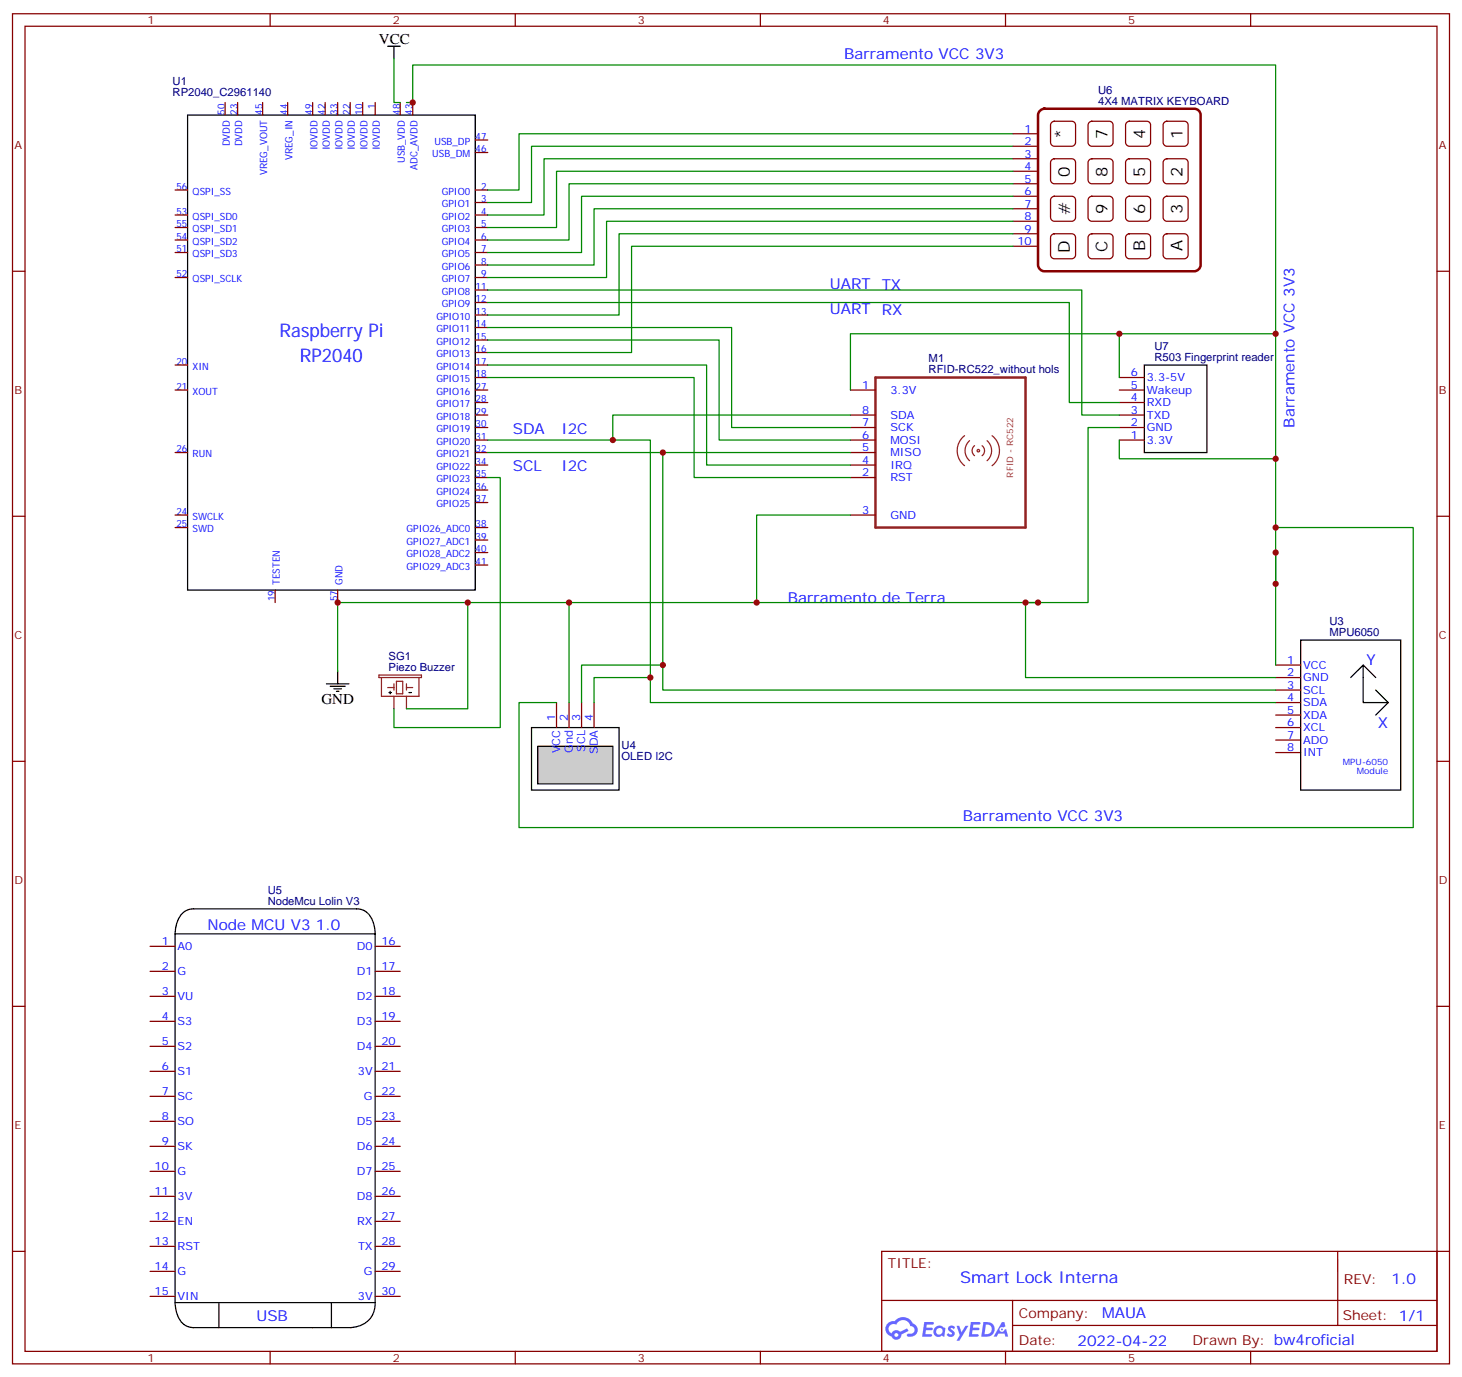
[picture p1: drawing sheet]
<svg xmlns="http://www.w3.org/2000/svg" width="412mm" height="389mm" viewBox="0 0 412 389" stroke-linecap="round" stroke-linejoin="round" font-family="sans-serif">
<g fill="none" stroke="#870000" stroke-width=".35">
<path d="M3.5 3.9h405.4v381h-405.4zM7.1 7.4h398.2v374h-398.2zM76.2 3.9v3.5M145.3 3.9v3.5M214.5 3.9v3.5M283.6 3.9v3.5M352.8 3.9v3.5M3.5 76.6h3.6M405.3 76.6h3.6M3.5 145.7h3.6M405.3 145.7h3.6M3.5 214.8h3.6"/>
<path d="M405.3 214.8h3.6M3.5 284h3.6M405.3 284h3.6M3.5 353.1h3.6M248.7 353.1h156.6v28.3h-156.6zM377.3 353.2v20.8M405.3 353.1h3.6M248.7 367h156.5M285.6 374h119.6M285.6 367v14.1M76.2 381.4v3.5M145.3 381.4v3.5"/>
<path d="M214.5 381.4v3.5M283.6 381.4v3.5M352.8 381.4v3.5"/>
</g>
<g fill="#5487ff">
<path d="M267.7 374.3a1.22 1.22 0 0 1 1.7 .3l-.4 .5a.47 .47 0 0 0-.3-.4 .47 .47 0 0 0-.5 .2v.2a1.23 1.23 0 0 1 .8 1.9 1.44 1.44 0 0 1-2-.3l.5-.5 .7 .4a.29 .29 0 0 0 .3-.3 .29 .29 0 0 0-.2-.3 1.04 1.04 0 0 1-.6-1.7z"/>
<path d="M260.7 373.1h2.4l.3 .1-.2 .5-1.8 .1-.1 .9h1.5l.3 .3-.3 .4h-1.6l-.2 1.1h1.7l.2 .4-.2 .3h-2.6z"/>
<path d="M273.8 373.1h2.4l.3 .1-.1 .5-1.8 .1-.2 .9h1.6l.3 .3-.4 .4h-1.6l-.1 1.1h1.7l.2 .3-.2 .4h-2.6z"/>
<path d="M282.6 373.1h.7l.3 1.2-.6 .3a.69 .69 0 0 0-1 .3 .69 .69 0 0 0 .4 1 .69 .69 0 0 0 .9-.6l.5-.3 .6 2.2h-.8l-.2-.9h-1.8l-.5 .9h-.8z"/>
<path d="M269.8 374.1h.8l.6 1.9 1.1-1.9h.9l-2.6 4.2h-.8l.9-1.5z"/>
<path d="M277.4 373.1l-.6 4.1h1.3a2.11 2.11 0 0 0 2.5-2.1 2.11 2.11 0 0 0-2.5-2zM278.1 373.8a1.39 1.39 0 0 1 1.7 1.4 1.39 1.39 0 0 1-1.8 1.3h-.3z"/>
<path d="M263.7 374.7a1.54 1.54 0 0 0-.1 2.1 1.54 1.54 0 0 0 2.2 .2l.6 .2 .3-2.3-.2-.2-.4-.1a1.49 1.49 0 0 0-2.4 .1zM264 375.7a.94 .94 0 0 1 1.8 0 .94 .94 0 0 1-1.8 0z"/>
<path d="M250.4 373.4a2.18 2.18 0 0 0 1.1 3.8 1.44 1.44 0 0 0 1.6 .9 1.44 1.44 0 0 0 1.2-1.5l2-1-.5-.7-1.9 .9a1.47 1.47 0 0 0-2.4 .5 1.39 1.39 0 0 1-.7-2 1.39 1.39 0 0 1 2-.5 2.12 2.12 0 0 1 2.2-1.3 2.12 2.12 0 0 1 1.9 1.7 1.14 1.14 0 0 1 1.1 1.4 1.14 1.14 0 0 1-1.7 .8 .43 .43 0 0 0-.5 .3 .43 .43 0 0 0 .4 .5 1.98 1.98 0 0 0 2.5-1.2 1.98 1.98 0 0 0-1.2-2.5 3.1 3.1 0 0 0-5.3-.7l-.9 .1zM252.3 376.7a.55 .55 0 0 1 1.1 0 .55 .55 0 0 1-1.1 0z"/>
<circle cx="282.6" cy="375.2" r=".26"/>
</g>
<path d="M52.9 32.5h81.2v134h-81.2zM366.9 180.6h28.2v42.4h-28.2zM381 191.2l3.5-3.5v10.6h7.1M384.5 187.7l3.6 3.5M388.1 194.7l3.5 3.6M391.6 198.3l-3.5 3.5" fill="none" stroke="#000" stroke-width=".35"/>
<g fill="none" stroke="#870000" stroke-width=".35">
<path d="M63.5 28.9v3.6M67 28.9v3.6M74.1 28.9v3.6M81.1 28.9v3.6M88.2 28.9v3.6M91.7 28.9v3.6M95.2 28.9v3.6M98.8 28.9v3.6M102.3 28.9v3.6M105.8 28.9v3.6M112.9 28.9v3.6M116.4 28.9v3.6"/>
<path d="M134.1 39.5h3.5M49.4 53.6h3.5M134.1 53.6h3.5M134.1 57.1h3.5M134.1 43h3.5M49.4 60.7h3.5M49.4 64.2h3.5M49.4 71.3h3.5M49.4 78.3h3.5M49.4 67.7h3.5M134.1 60.7h3.5M134.1 64.2h3.5"/>
<path d="M134.1 71.3h3.5M134.1 78.3h3.5M134.1 67.7h3.5M134.1 74.8h3.5M134.1 81.8h3.5M134.1 85.4h3.5M134.1 88.9h3.5M134.1 92.4h3.5M134.1 96h3.5M134.1 99.5h3.5M49.4 103h3.5M49.4 110.1h3.5"/>
<path d="M134.1 103h3.5M134.1 106.5h3.5M134.1 110.1h3.5M134.1 113.6h3.5M134.1 117.1h3.5M239.9 110.1h7M239.9 117.1h7M49.4 127.7h3.5M134.1 127.7h3.5M134.1 120.6h3.5M134.1 124.2h3.5M134.1 131.2h3.5"/>
<path d="M134.1 134.8h3.5M134.1 138.3h3.5M239.9 127.7h7M239.9 120.6h7M239.9 124.2h7M239.9 131.2h7M239.9 134.8h7M49.4 145.3h3.5M49.4 148.9h3.5M134.1 148.9h3.5M134.1 141.8h3.5M134.1 152.4h3.5"/>
<path d="M134.1 155.9h3.5M134.1 159.5h3.5M239.9 145.3h7M77.6 166.5v3.5M95.2 166.5v3.5M359.8 198.3h7.1M359.8 194.7h7.1M359.8 191.2h7.1M359.8 187.7h7.1M359.8 212.4h7.1M359.8 208.8h7.1M359.8 205.3h7.1"/>
<path d="M359.8 201.8h7.1"/>
</g>
<path d="M285.8 37.7h-139.4v15.9h-8.8M285.8 41.3h-135.9v15.8h-12.3M285.8 44.8h-132.3v15.9h-15.9M137.6 92.4h68.8v28.2h33.5M137.6 96h65.2v28.2h37.1M137.6 103h61.7v28.2h40.6M137.6 106.5h58.2v28.3h44.1M137.6 124.2h45.8v74.1h176.4M137.6 127.7h49.4v67h172.8" fill="none" stroke="#008700" stroke-width=".35"/>
<path d="M246.9 106.5h42.4v42.4h-42.4z" fill="none" stroke="#8c2424" stroke-width=".71"/>
<g fill="none" stroke="#8c2424" stroke-width=".35">
<path d="M272.1 123a5.3 5.3 0 0 0 0 8.4M273.5 124.4a3.7 3.7 0 0 0 0 5.6M274.9 125.8a1.76 1.76 0 0 0 0 2.8M277 125.8a1.76 1.76 0 0 1 0 2.8M278.4 124.4a3.7 3.7 0 0 1 0 5.6M279.8 123a5.3 5.3 0 0 1 0 8.4"/>
<circle cx="276" cy="127.2" r=".35"/>
</g>
<path d="M151.7 210.6h21.2v10.6h-21.2z" fill="#ccc" stroke="#000" stroke-width=".35"/>
<g fill="none" stroke="#000" stroke-width=".35">
<path d="M109.4 13.1h3.5M111.1 13.1v3.5M322.8 103h17.6v24.7h-17.6zM92.1 193h6.3M93.1 193.7h4.3M94.2 194.4h2.1M94.9 195.1h.7M95.2 189.4v3.6M109.7 195.4h.4v.4M110.1 195.1v.3h.3M115.4 195.4h.7M149.9 205.3h24.7v17.7h-24.7z"/>
<path d="M49.4 263.5h56.4v104.1h-56.4zM49.4 263.5a9.3 9.3 0 0 1 2-5.7l.9-.7 1.1-.5 1.3-.1h45.8a5.2 5.2 0 0 1 5.1 4.9l.2 2.1M49.4 367.6a9.3 9.3 0 0 0 2 5.8l.9 .6 1.1 .5 1.3 .1h44.1a6.9 6.9 0 0 0 7-7M61.7 367.6v7M93.5 367.6v7"/>
</g>
<g fill="none" stroke="#870000" stroke-width=".35">
<path d="M285.8 37.7h7M296.6 34.7l.8-.5h4.9l.7 .2 .4 .9v4.9l-.2 .6-.9 .5h-4.9l-.6-.3-.5-.8v-4.9zM307.2 34.7l.8-.5h4.9l.6 .2 .5 .9v4.9l-.3 .6-.8 .5h-4.9l-.7-.3-.4-.8v-4.9zM317.7 34.7l.9-.5h4.9l.6 .2 .5 .9v4.9l-.3 .6-.8 .5h-4.9l-.7-.3-.4-.8v-4.9zM328.3 34.7l.8-.5h5l.6 .2 .4 .9v4.9l-.2 .6-.8 .5h-5l-.6-.3-.4-.8v-4.9zM285.8 41.3h7M285.8 44.8h7M285.8 48.3h7M285.8 51.9h7M285.8 55.4h7M285.8 58.9h7M296.6 45.2l.8-.4h4.9l.7 .2 .4 .9v4.9l-.2 .6-.9 .5h-4.9l-.6-.3-.5-.8v-4.9z"/>
<path d="M296.6 55.8l.8-.4h4.9l.7 .2 .4 .8v5l-.2 .6-.9 .4h-4.9l-.6-.2-.5-.8v-5zM307.2 45.2l.8-.4h4.9l.6 .2 .5 .9v4.9l-.3 .6-.8 .5h-4.9l-.7-.3-.4-.8v-4.9zM307.2 55.8l.8-.4h4.9l.6 .2 .5 .8v5l-.3 .6-.8 .4h-4.9l-.7-.2-.4-.8v-5zM317.7 45.2l.9-.4h4.9l.6 .2 .5 .9v4.9l-.3 .6-.8 .5h-4.9l-.7-.3-.4-.8v-4.9zM317.7 55.8l.9-.4h4.9l.6 .2 .5 .8v5l-.3 .6-.8 .4h-4.9l-.7-.2-.4-.8v-5zM328.3 45.2l.8-.4h5l.6 .2 .4 .9v4.9l-.2 .6-.8 .5h-5l-.6-.3-.4-.8v-4.9zM328.3 55.8l.8-.4h5l.6 .2 .4 .8v5l-.2 .6-.8 .4h-5l-.6-.2-.4-.8v-5zM285.8 62.4h7M285.8 66h7M285.8 69.5h7M296.6 66.4l.8-.4h4.9l.7 .2 .4 .8v5l-.2 .6-.9 .4h-4.9l-.6-.2-.5-.8v-5zM307.2 66.4l.8-.4h4.9l.6 .2 .5 .8v5l-.3 .6-.8 .4h-4.9l-.7-.2-.4-.8v-5z"/>
<path d="M317.7 66.4l.9-.4h4.9l.6 .2 .5 .8v5l-.3 .6-.8 .4h-4.9l-.7-.2-.4-.8v-5zM328.3 66.4l.8-.4h5l.6 .2 .4 .8v5l-.2 .6-.8 .4h-5l-.6-.2-.4-.8v-5zM315.7 117.1h7.1M315.7 113.6h7.1M315.7 110.1h7.1M315.7 106.5h7.1M315.7 124.2h7.1M315.7 120.6h7.1M157 198.3v7M160.5 198.3v7M164 198.3v7M167.6 198.3v7"/>
<path d="M42.3 267.1h7.1M42.3 274.1h7.1M105.8 267.1h7.1M105.8 274.1h7.1M42.3 281.2h7.1M42.3 288.2h7.1M42.3 295.3h7.1M105.8 281.2h7.1M105.8 288.2h7.1M105.8 295.3h7.1M42.3 302.3h7.1M42.3 309.4h7.1"/>
<path d="M42.3 316.4h7.1M105.8 302.3h7.1M105.8 309.4h7.1M105.8 316.4h7.1M42.3 323.5h7.1M42.3 330.6h7.1M42.3 337.6h7.1M105.8 323.5h7.1M105.8 330.6h7.1M105.8 337.6h7.1M42.3 344.7h7.1M42.3 351.7h7.1"/>
<path d="M42.3 358.8h7.1M105.8 344.7h7.1M105.8 351.7h7.1M105.8 358.8h7.1M42.3 365.8h7.1M105.8 365.8h7.1"/>
</g>
<path d="M106.9 190.5h12v.7h-12zM107.6 191.2v5.3h10.6v-5.3M109.4 194h1.7M111.1 193v1.7M111.1 196.5v3.5M111.8 192.3h1.8v3.5h-1.8zM114.7 194h1.7M114.7 193v1.7M114.7 196.5v3.5" fill="none" stroke="#8c2424" stroke-width=".35"/>
<g fill="none" stroke="#008700" stroke-width=".35">
<path d="M111.1 16.6v12.3h1.8M114.7 28.9h1.7v-10.6h243.4v146.4M285.8 51.9h-125.3v15.8h-22.9M285.8 55.4h-121.8v15.9h-26.4M285.8 58.9h-118.2v15.9h-30M285.8 48.3h-128.8v15.9h-19.4M285.8 62.4h-114.7v15.9h-33.5M285.8 66h-111.2v22.9h-37M285.8 69.5h-107.6v30h-40.6M137.6 81.8h167.6v35.3h10.5M137.6 85.4h164v28.2h14.1M315.7 94.2v12.3"/>
<path d="M359.8 94.2h-119.9v15.9M239.9 117.1h-67v7.1M137.6 134.8h3.5v70.5h-30v-5.3M187 127.7h52.9M315.7 120.6h-8.8v49.4h-17.6v21.2h70.5M315.7 124.2v5.3h44.1M239.9 145.3h-26.5v24.7M359.8 148.9h38.8v84.6h-252.2v-35.2h10.6M359.8 155.9v31.8M131.9 170v30h-17.2M160.5 170v28.3M292.8 170h-197.6v19.4"/>
<path d="M183.4 191.2h-15.8v7.1M187 187.7h-23v10.6"/>
</g>
<path d="M293.4 31.2l1.2-.5h42.3a1.76 1.76 0 0 1 1.8 1.8v42.3a1.89 1.89 0 0 1-1.8 1.8h-42.3a1.89 1.89 0 0 1-1.8-1.8v-42.3z" fill="none" stroke="#870000" stroke-width=".71"/>
<g fill="#c00">
<circle cx="95.3" cy="170" r=".88"/>
<circle cx="289.3" cy="170" r=".88"/>
<circle cx="213.4" cy="170" r=".88"/>
<circle cx="116.4" cy="28.9" r=".88"/>
<circle cx="359.8" cy="155.9" r=".88"/>
<circle cx="359.8" cy="94.2" r=".88"/>
<circle cx="131.9" cy="170" r=".88"/>
<circle cx="359.8" cy="164.7" r=".88"/>
<circle cx="359.8" cy="148.9" r=".88"/>
<circle cx="160.5" cy="170" r=".88"/>
<circle cx="172.9" cy="124.2" r=".88"/>
<circle cx="183.4" cy="191.2" r=".88"/>
<circle cx="187" cy="187.7" r=".88"/>
<circle cx="292.8" cy="170" r=".88"/>
<circle cx="315.7" cy="94.2" r=".88"/>
<circle cx="359.8" cy="129.5" r=".88"/>
<circle cx="187" cy="127.7" r=".88"/>
</g>
<g font-size="5.3" fill="#00f">
<text x="78.9" y="95.1">Raspberry Pi</text>
<text x="84.6" y="102.1">RP2040</text>
</g>
<g font-size="4.6">
<text x="300.8" y="39.3" transform="rotate(-90 300.8 39.3)">*</text>
<text x="312.4" y="39.3" transform="rotate(-90 312.4 39.3)">7</text>
<text x="323" y="39.3" transform="rotate(-90 323 39.3)">4</text>
<text x="333.6" y="39.3" transform="rotate(-90 333.6 39.3)">1</text>
<text x="301.8" y="49.9" transform="rotate(-90 301.8 49.9)">0</text>
<text x="312.4" y="49.9" transform="rotate(-90 312.4 49.9)">8</text>
<text x="323" y="49.9" transform="rotate(-90 323 49.9)">5</text>
<text x="333.6" y="49.9" transform="rotate(-90 333.6 49.9)">2</text>
<text x="301.9" y="60.6" transform="rotate(-90 301.9 60.6)">#</text>
<text x="312.4" y="60.5" transform="rotate(-90 312.4 60.5)">9</text>
<text x="323" y="60.5" transform="rotate(-90 323 60.5)">6</text>
<text x="333.6" y="60.5" transform="rotate(-90 333.6 60.5)">3</text>
<text x="301.8" y="71.3" transform="rotate(-90 301.8 71.3)">D</text>
<text x="312.4" y="71" transform="rotate(-90 312.4 71)">C</text>
<text x="323" y="70.9" transform="rotate(-90 323 70.9)">B</text>
<text x="333.6" y="70.9" transform="rotate(-90 333.6 70.9)">A</text>
</g>
<text font-size="4.6" fill="#00f" x="270.8" y="362.2">Smart Lock Interna</text>
<g font-size="4.2">
<text x="106.9" y="12.3">VCC</text>
<text x="90.7" y="198.6">GND</text>
</g>
<g font-size="4.2" fill="#00f">
<text x="238.1" y="16.6">Barramento VCC 3V3</text>
<text x="234.1" y="81.7">UART</text>
<text x="248.7" y="81.8">TX</text>
<text x="234.1" y="88.7">UART</text>
<text x="248.7" y="88.9">RX</text>
<text x="144.6" y="122.4">SDA</text>
<text x="158.4" y="122.4">I2C</text>
<text x="365.1" y="120.6" transform="rotate(-90 365.1 120.6)">Barramento VCC 3V3</text>
<text x="144.6" y="133">SCL</text>
<text x="158.4" y="133">I2C</text>
<text x="222.2" y="170">Barramento de Terra</text>
<text x="385.5" y="187.7">Y</text>
<text x="388.7" y="205.3">X</text>
<text x="271.6" y="231.8">Barramento VCC 3V3</text>
<text x="58.6" y="262.5">Node MCU V3 1.0</text>
<text x="392.5" y="362.4">1.0</text>
<text x="310.9" y="372">MAUA</text>
<text x="72.3" y="372.9">USB</text>
<text x="304" y="379.8">2022-04-22</text>
</g>
<g font-size="3.9" fill="#800">
<text x="250.5" y="357.7">TITLE:</text>
<text x="379.1" y="362.4">REV:</text>
<text x="287.4" y="371.9">Company:</text>
<text x="378.7" y="372.5">Sheet: 1/1</text>
<text x="287.4" y="379.6">Date:</text>
<text x="336.4" y="379.7">Drawn By: bw4roficial</text>
</g>
<g font-size="3.2" fill="#800">
<text x="41.6" y="6.9">1</text>
<text x="110.8" y="6.9">2</text>
<text x="179.9" y="6.9">3</text>
<text x="249.1" y="6.9">4</text>
<text x="318.2" y="6.9">5</text>
<text x="4.1" y="42">A</text>
<text x="405.9" y="42">A</text>
<text x="4.1" y="111.1">B</text>
<text x="405.9" y="111.1">B</text>
<text x="4.1" y="180.3">C</text>
<text x="405.9" y="180.3">C</text>
<text x="4.1" y="249.4">D</text>
<text x="405.9" y="249.4">D</text>
<text x="4.1" y="318.6">E</text>
<text x="405.9" y="318.6">E</text>
<text x="41.6" y="384.4">1</text>
<text x="110.8" y="384.4">2</text>
<text x="179.9" y="384.4">3</text>
<text x="249.1" y="384.4">4</text>
<text x="318.2" y="384.4">5</text>
</g>
<g font-size="3.2" fill="#000080">
<text x="48.7" y="24">U1</text>
<text x="48.7" y="27.2">RP2040_C2961140</text>
<text x="309.7" y="29.6">4X4 MATRIX KEYBOARD</text>
<text x="309.8" y="26.5">U6</text>
<text x="325.6" y="102">R503 Fingerprint reader</text>
<text x="325.6" y="98.8">U7</text>
<text x="261.9" y="105.4">RFID-RC522_without hols</text>
<text x="261.9" y="102.2">M1</text>
<text x="375" y="179.6">MPU6050</text>
<text x="375" y="176.3">U3</text>
<text x="109.6" y="189.4">Piezo Buzzer</text>
<text x="109.6" y="186.2">SG1</text>
<text x="175.3" y="214.6">OLED I2C</text>
<text x="175.3" y="211.4">U4</text>
<text x="75.5" y="255.4">NodeMcu Lolin V3</text>
<text x="75.5" y="252.2">U5</text>
</g>
<g font-size="3.2" fill="#00f">
<text x="289" y="37.4">1</text>
<text x="289" y="40.9">2</text>
<text x="289" y="44.4">3</text>
<text x="289" y="48">4</text>
<text x="289" y="51.5">5</text>
<text x="289" y="55">6</text>
<text x="289" y="58.6">7</text>
<text x="289" y="62.1">8</text>
<text x="289" y="65.6">9</text>
<text x="287" y="69.1">10</text>
<text x="319" y="106.2">6</text>
<text x="323.5" y="107.6">3.3-5V</text>
<text x="243.2" y="109.7">1</text>
<text x="251.2" y="111.1">3.3V</text>
<text x="319" y="113.2">4</text>
<text x="319" y="109.7">5</text>
<text x="323.5" y="111.1">Wakeup</text>
<text x="243.2" y="116.8">8</text>
<text x="251.2" y="118.2">SDA</text>
<text x="319" y="116.8">3</text>
<text x="323.5" y="118.2">TXD</text>
<text x="323.5" y="114.7">RXD</text>
<text x="243.2" y="120.3">7</text>
<text x="243.2" y="123.8">6</text>
<text x="251.2" y="121.7">SCK</text>
<text x="251.2" y="125.2">MOSI</text>
<text x="319" y="123.8">1</text>
<text x="319" y="120.3">2</text>
<text x="323.5" y="125.2">3.3V</text>
<text x="323.5" y="121.7">GND</text>
<text x="243.2" y="127.4">5</text>
<text x="243.2" y="130.9">4</text>
<text x="251.2" y="128.8">MISO</text>
<text x="243.2" y="134.4">2</text>
<text x="251.2" y="132.3">IRQ</text>
<text x="251.2" y="135.8">RST</text>
<text x="243.2" y="145">3</text>
<text x="251.2" y="146.4">GND</text>
<text x="363.1" y="190.9">2</text>
<text x="363.1" y="187.3">1</text>
<text x="367.6" y="188.7">VCC</text>
<text x="363.1" y="197.9">4</text>
<text x="363.1" y="194.4">3</text>
<text x="367.6" y="195.8">SCL</text>
<text x="367.6" y="192.3">GND</text>
<text x="156.6" y="203.6" transform="rotate(-90 156.6 203.6)">1</text>
<text x="160.2" y="203.6" transform="rotate(-90 160.2 203.6)">2</text>
<text x="163.7" y="203.6" transform="rotate(-90 163.7 203.6)">3</text>
<text x="167.2" y="203.6" transform="rotate(-90 167.2 203.6)">4</text>
<text x="363.1" y="201.4">5</text>
<text x="367.6" y="202.8">XDA</text>
<text x="367.6" y="199.3">SDA</text>
<text x="363.1" y="208.5">7</text>
<text x="363.1" y="205">6</text>
<text x="367.6" y="209.9">ADO</text>
<text x="367.6" y="206.4">XCL</text>
<text x="158" y="212.6" transform="rotate(-90 158 212.6)">VCC</text>
<text x="161.6" y="212.5" transform="rotate(-90 161.6 212.5)">Gnd</text>
<text x="165.1" y="212.2" transform="rotate(-90 165.1 212.2)">SCL</text>
<text x="168.6" y="212.8" transform="rotate(-90 168.6 212.8)">SDA</text>
<text x="363.1" y="212">8</text>
<text x="367.6" y="213.4">INT</text>
<text x="45.6" y="266.7">1</text>
<text x="50.1" y="268.1">A0</text>
<text x="100.7" y="268.1">D0</text>
<text x="107.6" y="266.7">16</text>
<text x="45.6" y="273.8">2</text>
<text x="50.1" y="275.2">G</text>
<text x="100.7" y="275.2">D1</text>
<text x="107.6" y="273.8">17</text>
<text x="45.6" y="280.8">3</text>
<text x="107.6" y="280.8">18</text>
<text x="45.6" y="287.9">4</text>
<text x="50.1" y="282.2">VU</text>
<text x="100.7" y="282.2">D2</text>
<text x="107.6" y="287.9">19</text>
<text x="50.1" y="289.3">S3</text>
<text x="100.7" y="289.3">D3</text>
<text x="45.6" y="294.9">5</text>
<text x="50.1" y="296.3">S2</text>
<text x="100.7" y="296.3">D4</text>
<text x="107.6" y="294.9">20</text>
<text x="45.6" y="302">6</text>
<text x="50.1" y="303.4">S1</text>
<text x="100.9" y="303.4">3V</text>
<text x="107.6" y="302">21</text>
<text x="45.6" y="309">7</text>
<text x="50.1" y="310.4">SC</text>
<text x="102.7" y="310.4">G</text>
<text x="107.6" y="309">22</text>
<text x="45.6" y="316.1">8</text>
<text x="50.1" y="317.5">SO</text>
<text x="100.7" y="317.5">D5</text>
<text x="107.6" y="316.1">23</text>
<text x="45.6" y="323.1">9</text>
<text x="107.6" y="323.1">24</text>
<text x="50.1" y="324.6">SK</text>
<text x="100.7" y="324.6">D6</text>
<text x="43.6" y="330.2">10</text>
<text x="50.1" y="331.6">G</text>
<text x="100.7" y="331.6">D7</text>
<text x="107.6" y="330.2">25</text>
<text x="43.6" y="337.3">11</text>
<text x="50.1" y="338.7">3V</text>
<text x="100.7" y="338.7">D8</text>
<text x="107.6" y="337.3">26</text>
<text x="43.6" y="344.3">12</text>
<text x="50.1" y="345.7">EN</text>
<text x="100.7" y="345.7">RX</text>
<text x="107.6" y="344.3">27</text>
<text x="43.6" y="351.4">13</text>
<text x="50.1" y="352.8">RST</text>
<text x="101" y="352.8">TX</text>
<text x="107.6" y="351.4">28</text>
<text x="43.6" y="358.4">14</text>
<text x="50.1" y="359.8">G</text>
<text x="102.7" y="359.8">G</text>
<text x="107.6" y="358.4">29</text>
<text x="43.6" y="365.5">15</text>
<text x="107.6" y="365.5">30</text>
<text x="50.1" y="366.9">VIN</text>
<text x="100.9" y="366.9">3V</text>
</g>
<g font-size="2.8" fill="#00f">
<text x="63.5" y="32.4" transform="rotate(-90 63.5 32.4)">50</text>
<text x="67" y="32.4" transform="rotate(-90 67 32.4)">23</text>
<text x="74" y="32.4" transform="rotate(-90 74 32.4)">45</text>
<text x="81.1" y="32.4" transform="rotate(-90 81.1 32.4)">44</text>
<text x="88.2" y="32.4" transform="rotate(-90 88.2 32.4)">49</text>
<text x="91.7" y="32.4" transform="rotate(-90 91.7 32.4)">42</text>
<text x="95.2" y="32.4" transform="rotate(-90 95.2 32.4)">33</text>
<text x="98.7" y="32.4" transform="rotate(-90 98.7 32.4)">22</text>
<text x="102.3" y="32.4" transform="rotate(-90 102.3 32.4)">10</text>
<text x="105.8" y="30.8" transform="rotate(-90 105.8 30.8)">1</text>
<text x="112.9" y="32.4" transform="rotate(-90 112.9 32.4)">48</text>
<text x="116.4" y="32.4" transform="rotate(-90 116.4 32.4)">43</text>
<text x="64.8" y="41.3" transform="rotate(-90 64.8 41.3)">DVDD</text>
<text x="68.4" y="41.3" transform="rotate(-90 68.4 41.3)">DVDD</text>
<text x="122.6" y="40.8">USB_DP</text>
<text x="134.2" y="39.5">47</text>
<text x="82.5" y="45.2" transform="rotate(-90 82.5 45.2)">VREG_IN</text>
<text x="89.5" y="42.4" transform="rotate(-90 89.5 42.4)">IOVDD</text>
<text x="93" y="42.4" transform="rotate(-90 93 42.4)">IOVDD</text>
<text x="96.6" y="42.4" transform="rotate(-90 96.6 42.4)">IOVDD</text>
<text x="100.1" y="42.4" transform="rotate(-90 100.1 42.4)">IOVDD</text>
<text x="103.6" y="42.4" transform="rotate(-90 103.6 42.4)">IOVDD</text>
<text x="107.2" y="42.4" transform="rotate(-90 107.2 42.4)">IOVDD</text>
<text x="114.2" y="46" transform="rotate(-90 114.2 46)">USB_VDD</text>
<text x="117.7" y="47.9" transform="rotate(-90 117.7 47.9)">ADC_AVDD</text>
<text x="121.9" y="44.4">USB_DM</text>
<text x="134.2" y="43">46</text>
<text x="49.7" y="53.6">56</text>
<text x="75.4" y="49.5" transform="rotate(-90 75.4 49.5)">VREG_VOUT</text>
<text x="135.7" y="53.6">2</text>
<text x="54.3" y="54.9">QSPI_SS</text>
<text x="124.6" y="54.9">GPIO0</text>
<text x="124.6" y="58.5">GPIO1</text>
<text x="135.7" y="57.1">3</text>
<text x="49.7" y="60.6">53</text>
<text x="49.7" y="64.2">55</text>
<text x="54.3" y="62">QSPI_SD0</text>
<text x="54.3" y="65.5">QSPI_SD1</text>
<text x="124.6" y="62">GPIO2</text>
<text x="124.6" y="65.5">GPIO3</text>
<text x="135.7" y="60.6">4</text>
<text x="135.7" y="64.2">5</text>
<text x="49.7" y="71.2">51</text>
<text x="49.7" y="67.7">54</text>
<text x="54.3" y="69.1">QSPI_SD2</text>
<text x="124.6" y="69.1">GPIO4</text>
<text x="135.7" y="67.7">6</text>
<text x="135.7" y="71.2">7</text>
<text x="54.3" y="72.6">QSPI_SD3</text>
<text x="124.6" y="72.6">GPIO5</text>
<text x="124.6" y="76.1">GPIO6</text>
<text x="135.7" y="74.8">8</text>
<text x="49.7" y="78.3">52</text>
<text x="54.3" y="79.6">QSPI_SCLK</text>
<text x="124.6" y="83.2">GPIO8</text>
<text x="124.6" y="79.6">GPIO7</text>
<text x="134.2" y="81.8">11</text>
<text x="135.7" y="78.3">9</text>
<text x="124.6" y="86.7">GPIO9</text>
<text x="134.2" y="85.3">12</text>
<text x="134.2" y="88.9">13</text>
<text x="123.1" y="90.2">GPIO10</text>
<text x="123.1" y="93.8">GPIO11</text>
<text x="134.2" y="92.4">14</text>
<text x="134.2" y="95.9">15</text>
<text x="123.1" y="97.3">GPIO12</text>
<text x="123.1" y="100.8">GPIO13</text>
<text x="134.2" y="99.4">16</text>
<text x="49.7" y="103">20</text>
<text x="54.3" y="104.3">XIN</text>
<text x="123.1" y="104.3">GPIO14</text>
<text x="123.1" y="107.9">GPIO15</text>
<text x="134.2" y="103">17</text>
<text x="134.2" y="106.5">18</text>
<text x="49.7" y="110">21</text>
<text x="54.3" y="111.4">XOUT</text>
<text x="123.1" y="111.4">GPIO16</text>
<text x="134.2" y="110">27</text>
<text x="134.2" y="113.6">28</text>
<text x="123.1" y="114.9">GPIO17</text>
<text x="123.1" y="118.4">GPIO18</text>
<text x="134.2" y="117.1">29</text>
<text x="123.1" y="122">GPIO19</text>
<text x="123.1" y="125.5">GPIO20</text>
<text x="134.2" y="120.6">30</text>
<text x="134.2" y="124.1">31</text>
<text x="49.7" y="127.7">26</text>
<text x="54.3" y="129">RUN</text>
<text x="123.1" y="129">GPIO21</text>
<text x="134.2" y="127.7">32</text>
<text x="134.2" y="131.2">34</text>
<text x="123.1" y="132.6">GPIO22</text>
<text x="123.1" y="136.1">GPIO23</text>
<text x="134.2" y="134.7">35</text>
<text x="123.1" y="139.6">GPIO24</text>
<text x="123.1" y="143.1">GPIO25</text>
<text x="134.2" y="138.3">36</text>
<text x="134.2" y="141.8">37</text>
<text x="49.7" y="145.3">24</text>
<text x="49.7" y="148.8">25</text>
<text x="54.3" y="146.7">SWCLK</text>
<text x="134.2" y="148.8">38</text>
<text x="54.3" y="150.2">SWD</text>
<text x="114.7" y="150.2">GPIO26_ADC0</text>
<text x="114.7" y="153.7">GPIO27_ADC1</text>
<text x="134.2" y="152.4">39</text>
<text x="134.2" y="155.9">40</text>
<text x="114.7" y="157.3">GPIO28_ADC2</text>
<text x="114.7" y="160.8">GPIO29_ADC3</text>
<text x="134.2" y="159.4">41</text>
<text x="78.9" y="165.1" transform="rotate(-90 78.9 165.1)">TESTEN</text>
<text x="96.6" y="165.1" transform="rotate(-90 96.6 165.1)">GND</text>
<text x="77.6" y="169.7" transform="rotate(-90 77.6 169.7)">19</text>
<text x="95.2" y="169.7" transform="rotate(-90 95.2 169.7)">57</text>
</g>
<text font-size="2.5" fill="#8d2323" x="285.8" y="134.8" transform="rotate(-90 285.8 134.8)">RFID - RC522</text>
<g font-size="2.5" fill="#00f">
<text x="378.8" y="215.9">MPU-6050</text>
<text x="382.8" y="218.4">Module</text>
</g>
</svg>
